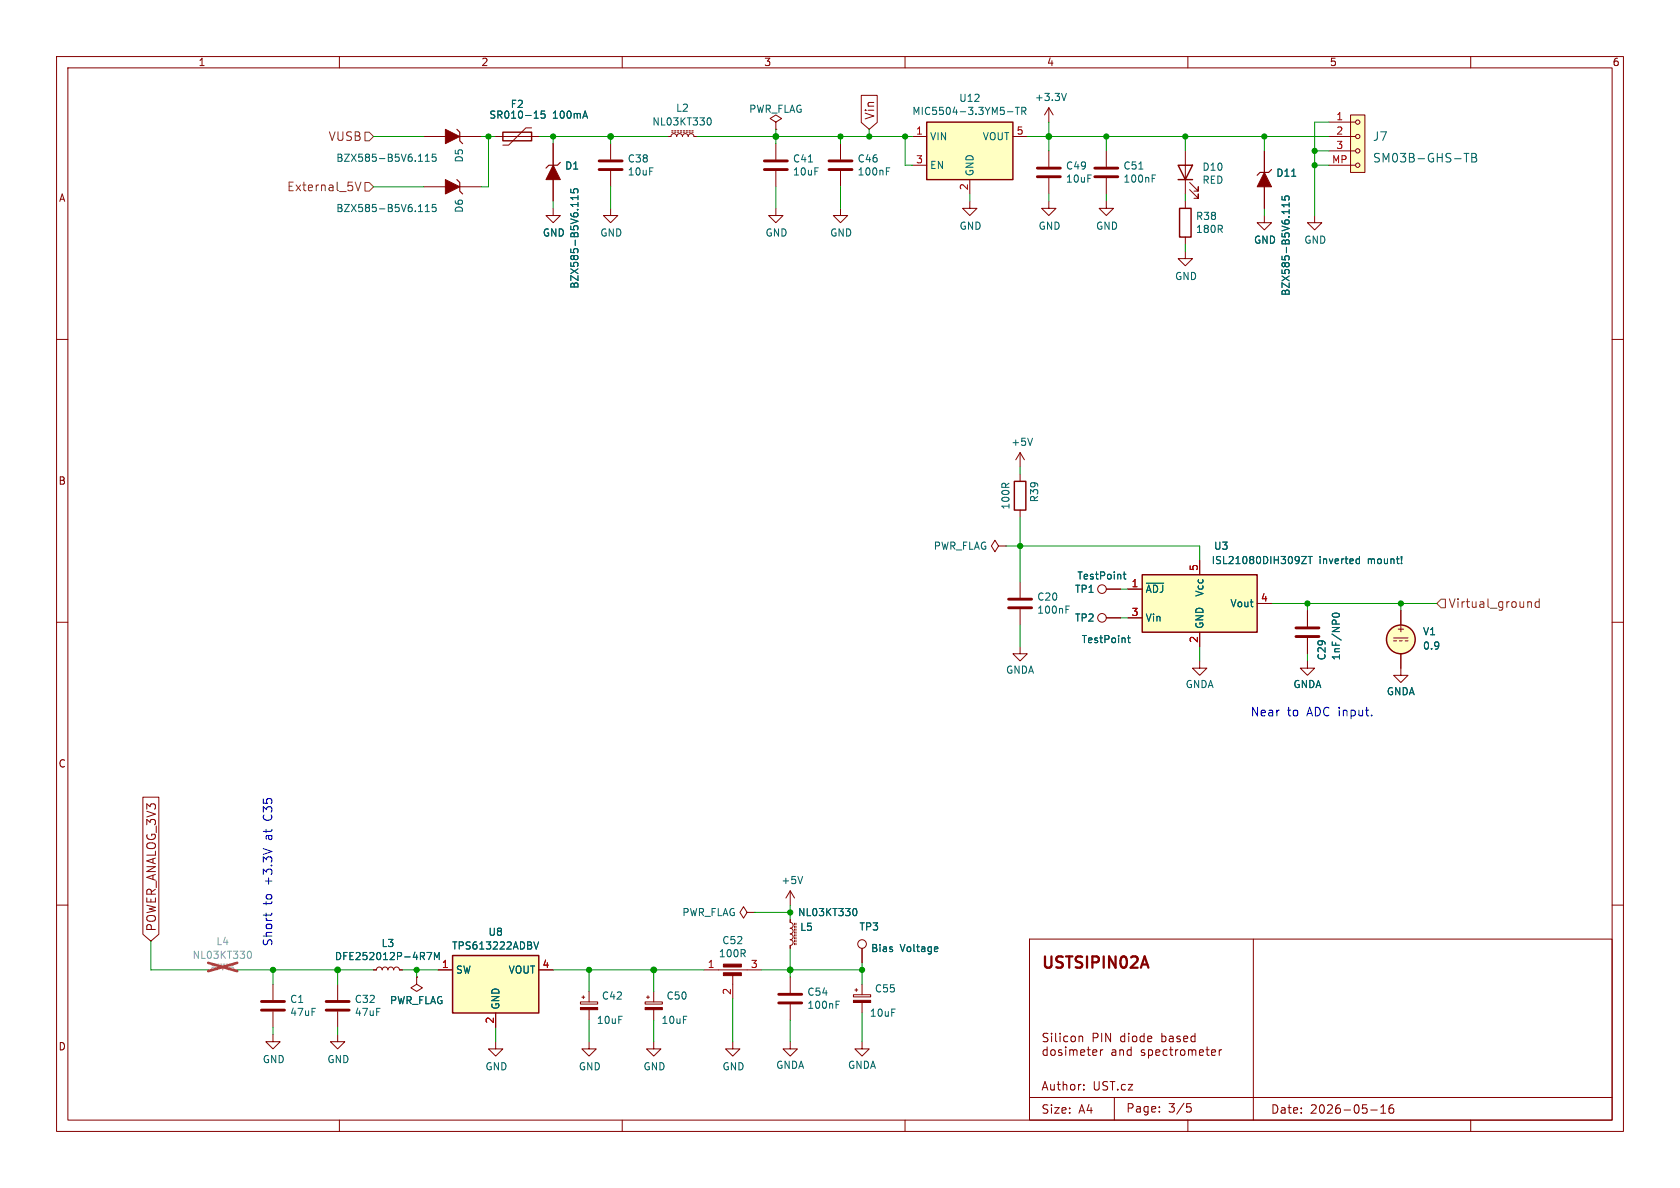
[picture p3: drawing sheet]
<svg xmlns="http://www.w3.org/2000/svg" width="297mm" height="210mm" viewBox="0 0 297 210" stroke-linecap="round" stroke-linejoin="round" font-family="sans-serif">
<g fill="none" stroke="#840000" stroke-width=".18">
<path d="M10 10h277v190h-277zM12 12h273v186h-273zM60 10v2M110 10v2M160 10v2M210 10v2M260 10v2M209.5 35.6v1.2M223.5 38.1v1.3h1.3l-1.3 1.2-1.3-1.2h1.3M223.5 26.7v3.8M223.5 33v3.8M232.4 38.1v1.3h1.3l-1.3 1.2-1.3-1.2h1.3"/>
<path d="M209.5 44.5v1.2h1.3l-1.3 1.3-1.2-1.3h1.2M209.5 41.9v1.3M10 60h2M285 60h2M10 110h2M212.1 116.8v1.3h1.3l-1.3 1.3-1.3-1.3h1.3M231.1 116.8v1.3h1.3l-1.3 1.3-1.2-1.3h1.2M231.1 108v2.7M231.1 112.8v2.8M285 110h2M10 160h2M59.7 174v2.8"/>
<path d="M59.7 178.8v2.8M102.6 177.1h3.1v.4h-3.1zM102.9 176.3h.5M103.1 176v.5M104.1 175.3v1.8M104.1 178.5v1.8M182 166h103v32h-103zM221.6 166v32M285 160h2M60 198v2M110 198v2M160 198v2"/>
<path d="M182 194h103M184.4 186.3l.3 .3 .4-.1M185.1 185.1v1.5M185.3 182.7h-.6l-.3 .2 .1 .4 .5 .1M185.8 186.3l.2 .3 .4-.1 .1-.2M185.9 182.7v.1M185.9 183.2v1M186.6 182.7v1.2M187.4 182.7v.1M187.4 183.2v1M187.8 186.4l-.3 .2-.4-.1M188.4 185.6v1"/>
<path d="M188.8 183.2h-.5l-.3 .2M189.1 185.6v1M189.3 183.4l.3-.2h.4l.1 .2M189.8 185.8v.8M190.4 185.8v.8M190.8 183.3l.2-.1h.3l.1 1M190.8 183.2v1M191 186.1l.8-.2-.1-.3h-.4l-.3 .2 .1 .7h.6M191.6 192.6v.1M191.6 191.8v.1M192.2 185.6h.6M192.4 185.1v1.3l.4 .2"/>
<path d="M193.2 186.4l.2 .2 .4-.1M193.8 183.4l.3-.2-.1-.4-.2-.1h-.5v1.5M194.5 185.6v1M194.8 182.7v1.5M196.3 182.7v1.5l-.8-1.5v1.5M196.5 186.4l.3 .2 .5-.1M196.8 185.6h.2l.3 .2v.8M197 194v4M197.3 185.9l-.5 .1M198 185.6v1M198.6 185.8v.8M198.8 183.2h-.4l-.3 .2"/>
<path d="M198.8 182.7v1.5M199.3 186.3l.2 .3 .5-.1M199.5 182.7v.1M199.5 183.2v1M200 185.1v1.5M200.2 183.4l.3-.2h.3l.2 .2M202.3 183.2h-.5l-.3 .2M202.3 182.7v1.5M202.4 186.4l-.2 .2-.4-.1M203 185.6v1.5M203.6 183.5l-.2-.3h-.4l-.1 .7M203.8 186.3l-.3 .3-.5-.1"/>
<path d="M204.3 186.1l.7-.2v-.3h-.5l-.2 .2 .1 .7h.6M205 196.5v.1M205 195.7v.1M205.4 183.2h.4l.3 .2v.5l-.1 .2h-.6M205.4 182.7v1.5M206.3 185.6h-.4l-.3 .3v.4l.2 .2h.5M206.8 185.6h.5M206.8 183.2h.5l.1 1M207 185.1v1.3l.3 .2M207.4 183.5l-.5 .1a.29 .29 0 0 0-.2 .3 .29 .29 0 0 0 .2 .3l.5-.1M207.8 185.6v1M208.3 185.6h-.3l-.2 .3"/>
<path d="M208.6 183.2h-.3l-.3 .2 .1 .2 .5 .1v.4h-.6M208.8 185.6h.4l.3 .3v.4l-.3 .3-.4-.1-.1-.2v-.4zM209.3 183.7l.7-.2-.1-.3h-.4l-.2 .2v.7h.6M209.8 195.1h.7M210 195.7h.3l.3 .3-.1 .5-.5 .1M210 198v2M210.1 185.7l.4-.1 .3 .2M210.1 185.6v1M210.8 185.8l.2-.2h.3l.1 1M210.8 185.8v.8M211.3 183.2h-.5l-.3 .2v.5l.2 .2h.6M211.3 182.7v1.5"/>
<path d="M212 186.1l.8-.2-.1-.3h-.4l-.3 .2 .1 .7h.6M213.2 185.6h.6M213.4 185.1v1.3l.4 .2M214.2 186.1l.7-.2-.1-.3h-.4l-.2 .2 .1 .7h.5M215.5 185.6v1M216 185.6h-.3l-.2 .3M242.3 196.2h1.2M244.1 196.8h.9M244.1 195.7l.4-.4v1.5M246.3 195.3a.59 .59 0 0 0-.8 .6v.6l.2 .2 .4 .1 .2-.1 .1-.5-.1-.3h-.5l-.3 .3M260 198v2"/>
</g>
<path d="M202.4 169.1l.6 2" fill="none" stroke="#840000" stroke-width=".4"/>
<path d="M229.1 111h4.1M229.1 112.5h4.1M57.7 177h4M57.7 178.6h4" fill="none" stroke="#840000" stroke-width=".51"/>
<path d="M226.6 34.7v.6l.6 .1-.1-.2 .1-.4 .2-.2 .4 .1 .1 .2-.1 .5M227.9 35.9v.7M227.9 37.1v.7M227.9 36.2h-1.3l.4 .4M228.4 31.2h.7M235.6 108.6a.75 .75 0 0 1 1.2 .2 .72 .72 0 0 1-1.3-.1z" fill="none" stroke="#006464" stroke-width=".18"/>
<path d="M224.8 30l-.5 .5h-1.5l-.6 .5" fill="none" stroke="#840000" stroke-width=".2"/>
<g fill="#840000" stroke="#840000" stroke-width=".18">
<path d="M223.5 30.5l1.3 2.5h-2.6z"/>
<path d="M102.6 178.1h3.1v.4h-3.1z"/>
</g>
<path d="M208.5 36.8h2.1v5.1h-2.1z" fill="none" stroke="#840000" stroke-width=".25"/>
<path d="M201.9 101.6h20.3v10.2h-20.3z" fill="#ffffc2"/>
<path d="M208.3 29.2h2.5l-1.3 2.6zM208.3 31.8h2.5M201.9 101.6h20.3v10.2h-20.3z" fill="none" stroke="#840000" stroke-width=".25"/>
<g fill="none" stroke="#840000" stroke-width=".18">
<path d="M185.4 19.1l-.7 1.2M185.4 19.1l.8 1.2M185.4 19.1v2.5M137.2 36.8v1.3h1.2l-1.2 1.3-1.3-1.3h1.3M137.2 25.4v2.8M137.2 30.2v2.8M148.6 36.8v1.3h1.3l-1.3 1.3-1.3-1.3h1.3M148.6 25.4v2.8M148.6 30.2v2.8M185.4 35.6v1.2h1.3l-1.3 1.3-1.3-1.3h1.3M209.5 26.7v7.6M210.3 33.5l1.5 1.6v-.8v.8h-.7"/>
<path d="M210.3 32.3l1.5 1.5v-.8v.8h-.7M212.1 99.1v2.5M180.3 114.3v1.3h1.3l-1.3 1.2-1.2-1.2h1.2M180.3 102.9v2.8M180.3 107.7v2.8M195.6 104.1h2.5M195.6 109.2h2.5M199.4 104.1h2.5M199.4 109.2h2.5M212.1 111.8v2.5M222.2 106.7h2.6M124.5 171.5h10.1"/>
<path d="M129.5 172.2v4.3M132.1 161.3l-.7-1-.6 1 .6 1 .7-1h1.2M133.3 161.3h.1M104.1 184.2v1.2h1.3l-1.3 1.3-1.2-1.3h1.2"/>
<circle cx="194.8" cy="104.1" r=".76"/>
<circle cx="194.8" cy="109.2" r=".76"/>
</g>
<g fill="none" stroke="#006464" stroke-width=".18">
<path d="M188.5 16.5l-.4 1.3M142.9 28.6h.7M156.7 30.3h.4M156.7 29.7h.6M230.1 98.4h.9l-.9 1.2h.9M231.3 98.4h.7M231.6 98.4v1.2M240 98.8l.3 .1M240.3 99.6h-.3M240.3 98.4v1.2M247.8 99.5v.1M247.8 98.4v.8"/>
<path d="M188.5 107.7h.4M188.5 107.1h.6M198.6 101.5h.5M198.7 101.1v1.1l.4 .2M199.3 112.8h.5M199.5 112.3v1.1l.3 .2M202.7 103.1h3"/>
</g>
<g fill="#840000" stroke="#840000" stroke-width=".18">
<path d="M127.9 172h3.2v.5h-3.2z"/>
<path d="M127.9 170.4h3.2v.5h-3.2z"/>
</g>
<g fill="none" stroke="#9c9b98" stroke-width=".18">
<path d="M36.8 171.5h.5l.2-.4 .3-.2 .4 .2 .2 .4 .1-.4 .4-.2 .3 .2 .2 .4 .1-.4 .4-.2 .3 .2 .2 .4 .1-.4 .4-.2 .4 .2 .1 .4h.5M37.5 170.7h.2M37.5 170.4h.2M38 170.7h.2M38 170.4h.2M38.5 170.7h.2M38.5 170.4h.2M39 170.7h.2M39 170.4h.2M39.5 170.7h.3M39.5 170.4h.3M40 170.7h.3"/>
<path d="M40 170.4h.3M40.5 170.7h.3M40.5 170.4h.3M41 170.7h.3M41 170.4h.3"/>
</g>
<path d="M43.9 168.2h.1a.68 .68 0 0 1 .5 .6 .68 .68 0 0 1-.5 .6h-.1" fill="none" stroke="#939391" stroke-width=".18"/>
<path d="M36.8 170.2l5.1 1.5M41.9 170.2l-5.1 1.5" fill="none" stroke="#e12e31" stroke-width=".46"/>
<path d="M135.1 28.4h4.1M135.1 30h4.1M146.6 28.4h4M146.6 30h4M178.3 105.9h4.1M178.3 107.4h4.1" fill="none" stroke="#840000" stroke-width=".51"/>
<path d="M238.8 20.3h2.5v10.2h-2.5z" fill="#ffffc2"/>
<g fill="none" stroke="#840000" stroke-width=".18">
<path d="M171.4 35.6v1.2h1.3l-1.3 1.3-1.2-1.3h1.2M234.9 21.6h4.7M234.9 24.1h4.7M234.9 26.7h4.7M234.9 29.2h4.7M238.8 20.3h2.5v10.2h-2.5z"/>
<circle cx="240" cy="24.1" r=".38"/>
<circle cx="240" cy="29.2" r=".38"/>
<circle cx="240" cy="21.6" r=".38"/>
<circle cx="240" cy="26.7" r=".38"/>
</g>
<path d="M258.8 27.1h.9M259.2 27.1v1.5M260.2 27.1h.5l.2 .2 .1 .2-.3 .3a.41 .41 0 0 1 .4 .4 .41 .41 0 0 1-.3 .4h-.6zM260.2 27.8h.5" fill="none" stroke="#006464" stroke-width=".18"/>
<path d="M163.8 21.6h15.3v10.2h-15.3z" fill="#ffffc2"/>
<g fill="none" stroke="#840000" stroke-width=".25">
<path d="M88.9 23.4h5.1v1.5h-5.1zM163.8 21.6h15.3v10.2h-15.3zM179.3 85.1h2.1v5.1h-2.1z"/>
<circle cx="247.6" cy="113" r="2.54"/>
</g>
<g fill="none" stroke="#840000" stroke-width=".18">
<path d="M87.6 24.1h7.6M94 22.6h-1l-3.1 3.1h-1M107.9 25.4v2.8M107.9 30.2v2.8M118.1 24.1h.5l.2-.3 .3-.2 .4 .2 .1 .3 .2-.3 .3-.2 .4 .2 .1 .3 .2-.3 .4-.2 .3 .2 .2 .3 .1-.3 .4-.2 .3 .2 .2 .3h.5M118.7 23.4h.3M118.7 23.1h.3M119.3 23.4h.2M119.3 23.1h.2M119.8 23.4h.2M119.8 23.1h.2M120.3 23.4h.2"/>
<path d="M120.3 23.1h.2M120.8 23.4h.2M120.8 23.1h.2M121.3 23.4h.2M121.3 23.1h.2M121.8 23.4h.2M121.8 23.1h.2M122.3 23.4h.3M122.3 23.1h.3M137.2 21.6l1-.6-1-.7-1.1 .7 1.1 .6v1.3M137.2 22.9h.1M161.3 24.1h2.5"/>
<path d="M161.3 29.2h2.5M171.4 31.8v2.5M179.1 24.1h2.5M195.6 26.7v2.8M195.6 31.5v2.8M180.3 80l-.7 1.3M180.3 80l.8 1.3M180.3 80v2.6M180.3 83.8v1.3M180.3 90.2v1.2M246.4 112.8h2.5M246.4 113.3h.5"/>
<path d="M247.4 113.3h.5M247.6 115.6v3.8h1.3l-1.3 1.3-1.2-1.3h1.2M247.6 108v2.5M248.4 113.3h.5M48.3 174v2.8M48.3 178.8v2.8M139.7 172.7v2.8M139.7 177.5v2.8M150.9 175.8h3v.4h-3zM151.1 175h.5M151.4 174.8v.5M152.4 167.6v2.6"/>
<path d="M152.4 174v1.8M152.4 177.2v1.9M59.7 182.9v1.3h1.3l-1.3 1.2-1.3-1.2h1.3M87.6 184.2v1.2h1.3l-1.3 1.3-1.2-1.3h1.2M139.7 184.2v1.2h1.3l-1.3 1.3-1.3-1.3h1.3M152.4 184.2v1.2h1.3l-1.3 1.3-1.3-1.3h1.3"/>
<circle cx="152.4" cy="166.9" r=".76"/>
</g>
<g fill="none" stroke="#006464" stroke-width=".18">
<path d="M96.3 19.6h-.6l-.1 .6 .2-.1 .4 .1 .2 .2-.1 .4-.2 .1-.5-.1M178.1 19.8h1M179.5 19h.7M179.9 19v1.2M180.6 19.6h.6l.2-.2-.1-.3-.7-.1v1.2M180.9 19.6l.5 .6M94.4 20.9h.8M125.2 20.9l.1-.1a.68 .68 0 0 1 .4 .7 .68 .68 0 0 1-.4 .6l-.1-.1M201.3 29.9h.8M203.7 31.5h.4M203.7 30.9h.6M182.5 77.5l-.4 1.2"/>
<path d="M147.8 177.6h.4M147.8 177h.6M165.6 167.4l.2 .3-.6 .1M165.7 168.2h-.1"/>
</g>
<circle cx="247.6" cy="113" r="2.54" fill="#ffffc2" stroke="#ffffc2" stroke-width=".18"/>
<path d="M150.9 176.8h3v.4h-3z" fill="#840000" stroke="#840000" stroke-width=".18"/>
<path d="M105.9 28.4h4.1M105.9 30h4.1M193.5 29.7h4.1M193.5 31.2h4.1M46.2 177h4.1M46.2 178.6h4.1M137.7 175.8h4M137.7 177.3h4" fill="none" stroke="#840000" stroke-width=".51"/>
<path d="M80 168.9h15.2v10.2h-15.2z" fill="#ffffc2"/>
<path d="M80 168.9h15.2v10.2h-15.2z" fill="none" stroke="#840000" stroke-width=".25"/>
<g fill="none" stroke="#840000" stroke-width=".18">
<path d="M152.3 16.9h2.8v4.7l-1.4 1.3-1.4-1.3zM74.9 24.1h3.8M74.9 33h3.8M81.3 24.1h3.8M81.3 33h3.8M87.6 24.1h1.3M94 24.1h1.2M97.8 36.8v1.3h1.3l-1.3 1.3-1.3-1.3h1.3M97.8 25.4v3.8M97.8 31.8v3.8M107.9 36.8v1.3h1.3l-1.3 1.3-1.2-1.3h1.2M185.4 26.7v2.8"/>
<path d="M185.4 31.5v2.8M195.6 35.6v1.2h1.2l-1.2 1.3-1.3-1.3h1.3M223.5 26.7v3.8M223.5 33v3.8M176.5 96.5l-.6-1-.6 1 .6 1 .6-1h1.3M177.8 96.5h.1M212.1 99.1v2.5M195.6 104.1h2.5M195.6 109.2h2.5M199.4 104.1h2.5M199.4 109.2h2.5M212.1 111.8v2.5"/>
<path d="M222.2 106.7h2.6M231.1 108v2.7M231.1 112.8v2.8M247.6 108v2.5M247.6 115.6v2.5M25.3 140.9h2.8v24.3l-1.4 1.2-1.4-1.2zM139.7 157.5l-.8 1.3M139.7 157.5l.8 1.3M139.7 157.5v2.5M66 171.5h.5l.2-.4 .4-.2 .3 .2 .2 .4 .1-.4 .4-.2 .3 .2 .2 .4 .1-.4 .4-.2 .3 .2 .2 .4 .1-.4 .4-.2 .4 .2 .1 .4h.5M73.7 172.7v1.3l1 .6-1 .7-1.1-.7 1.1-.6M73.7 172.7h.1"/>
<path d="M77.5 171.5h2.5M87.6 179.1v2.5M95.2 171.5h2.6M114 177.1h3.1v.4h-3.1zM114.3 176.3h.5M114.6 176v.5M115.6 175.3v1.8M115.6 178.5v1.8M139.7 162.6v.5l.4 .1 .1 .4-.1 .3-.4 .2 .4 .2 .1 .5-.2 .2-.3 .1M139.7 165.1l.4 .1 .1 .4-.1 .4-.4 .1 .4 .2 .1 .5-.2 .2-.3 .1M139.7 167.1v.5M140.5 163.2v.2"/>
<path d="M140.5 163.7v.3M140.5 164.2v.3M140.5 164.7v.3M140.5 165.2v.3M140.5 165.7v.3M140.5 166.2v.3M140.5 166.8v.2M140.7 163.2v.2M140.7 163.7v.3M140.7 164.2v.3M140.7 164.7v.3M140.7 165.2v.3"/>
<path d="M140.7 165.7v.3M140.7 166.2v.3M140.7 166.8v.2M152.4 167.6v2.6M48.3 182.9v1.3h1.2l-1.2 1.2-1.3-1.2h1.3M115.6 184.2v1.2h1.2l-1.2 1.3-1.3-1.3h1.3M129.5 184.2v1.2h1.3l-1.3 1.3-1.2-1.3h1.2"/>
</g>
<g fill="none" stroke="#006464" stroke-width=".18">
<path d="M96.3 19.6h-.6l-.1 .6 .2-.1 .4 .1 .2 .2-.1 .4-.2 .1-.5-.1M74 28.5h.7M74 37.4h.7M75.2 28.5h.7M75.2 27.6l.3-.4v1.3M75.2 36.5l.3-.4v1.3M75.2 37.4h.7M77.1 27.2h-.6l-.1 .7 .2-.2 .4 .1 .1 .2v.4l-.2 .1-.5-.1M77.1 36.1h-.6l-.1 .6 .2-.1 .4 .1 .1 .2v.4l-.2 .1-.5-.1M94.4 20.9h.8M100.9 33.4v.6l.6 .1-.1-.2 .1-.4 .1-.1h.5l.1 .2-.1 .5M102.2 34.6v.7"/>
<path d="M102.2 35.8v.7M102.2 34.9h-1.3l.4 .4M226.6 34.7v.6l.6 .1-.1-.2 .1-.4 .2-.2 .4 .1 .1 .2-.1 .5M227.9 35.9v.7M227.9 37.1v.7M227.9 36.2h-1.3l.4 .4M228.4 31.2h.7M230.1 98.4h.9l-.9 1.2h.9M231.3 98.4h.7M231.6 98.4v1.2M240 98.8l.3 .1M240.3 99.6h-.3"/>
<path d="M240.3 98.4v1.2M247.8 99.5v.1M247.8 98.4v.8M198.6 101.5h.5M198.7 101.1v1.1l.4 .2M199.3 112.8h.5M199.5 112.3v1.1l.3 .2M202.7 103.1h3M235.6 108.6a.75 .75 0 0 1 1.2 .2 .72 .72 0 0 1-1.3-.1zM141.9 154.9l-.4 1.3M75.5 168.4h.8l-.5 1.2M76.8 169.6v-1.2l.4 .9 .5-.9v1.2"/>
<path d="M94.4 166.5l.4 1.3 .4-1.3M150.9 160.7l.2-.1a.68 .68 0 0 1 .4 .6 .68 .68 0 0 1-.4 .7l-.2-.1M165.6 167.4l.2 .3-.6 .1M165.7 168.2h-.1"/>
</g>
<path d="M80.8 22.9l.5 .5v1.5l.5 .5M80.8 31.8l.5 .5v1.5l.5 .5M99.1 28.7l-.5 .5h-1.6l-.5 .5" fill="none" stroke="#840000" stroke-width=".2"/>
<g fill="#840000" stroke="#840000" stroke-width=".18">
<path d="M78.7 22.9l2.6 1.2-2.6 1.3z"/>
<path d="M78.7 31.8l2.6 1.2-2.6 1.3z"/>
<path d="M114 178.1h3.1v.4h-3.1z"/>
<path d="M97.8 29.2l1.3 2.6h-2.6z"/>
</g>
<path d="M183.4 29.7h4.1M183.4 31.2h4.1" fill="none" stroke="#840000" stroke-width=".51"/>
<path d="M62.8 32.2l.5 1.5 .5-1.5M64.5 23.4h.8l.7 .7-.7 .8h-.8zM64.5 32.3h.8l.7 .7-.7 .8h-.8zM254.8 105.9h.7v1.5h-.7l-.8-.7zM270.3 106.4h.2l.2 .2v.8M272.1 106.4h-.4l-.3 .3v.4l.1 .2h.6M272.1 105.9v1.5" fill="none" stroke="#725600" stroke-width=".18"/>
<g fill="none" stroke="#009600" stroke-width=".18">
<path d="M66 24.1h8.9M66 33h8.9M85.1 24.1h2.5M86.4 24.1v8.9h-1.3M95.2 24.1h22.9M97.8 24.1v1.3M97.8 35.6v1.2M107.9 24.1v1.3M107.9 33v3.8M123.2 24.1h38.1M137.2 22.9v2.5M137.2 33v3.8"/>
<path d="M148.6 24.1v1.3M148.6 33v3.8M153.7 22.9v1.2M160 24.1v5.1h1.3M171.4 34.3v1.3M181.6 24.1h53.3M185.4 21.6v5.1M185.4 34.3v1.3M195.6 24.1v2.6M195.6 34.3v1.3M209.5 24.1v2.6M209.5 34.3v1.3"/>
<path d="M223.5 24.1v2.6M223.5 36.8v1.3M232.4 29.2h2.5M232.4 26.7h2.5M234.9 21.6h-2.5v16.5M209.5 43.2v1.3M177.8 96.5h34.3v2.6M180.3 82.6v1.2M180.3 91.4v11.5M180.3 110.5v3.8M198.1 109.2h1.3M198.1 104.1h1.3"/>
<path d="M212.1 114.3v2.5M224.8 106.7h29.2M231.1 106.7v1.3M231.1 115.6v1.2M247.6 106.7v1.3M26.7 166.4v5.1h10.1M41.9 171.5h24.1M48.3 171.5v2.5M59.7 171.5v2.5M71.1 171.5h6.4M73.7 171.5v1.2M97.8 171.5h26.7"/>
<path d="M104.1 171.5v3.8M115.6 171.5v3.8M129.5 176.5v7.7M133.3 161.3h6.4M134.6 171.5h17.8M139.7 160v2.6M139.7 167.6v5.1M152.4 170.2v3.8M152.4 179.1v5.1M48.3 181.6v1.3M59.7 181.6v1.3M87.6 181.6v2.6"/>
<path d="M104.1 180.3v3.9M115.6 180.3v3.9M139.7 180.3v3.9"/>
</g>
<path d="M242.5 126.4v.2M46.5 150l1.6 .5M47 161.4v.6M48.1 161.4l-.1 .3" fill="none" stroke="#0000c2" stroke-width=".18"/>
<g fill="#009600" stroke="#009600" stroke-width=".18">
<circle cx="139.7" cy="161.3" r=".46"/>
<circle cx="180.3" cy="96.5" r=".46"/>
<circle cx="108" cy="24.1" r=".51"/>
<circle cx="137.2" cy="24.1" r=".51"/>
<circle cx="86.4" cy="24.1" r=".46"/>
<circle cx="97.8" cy="24.1" r=".46"/>
<circle cx="232.4" cy="29.2" r=".46"/>
<circle cx="232.4" cy="26.7" r=".46"/>
<circle cx="247.6" cy="106.7" r=".46"/>
<circle cx="231.1" cy="106.7" r=".46"/>
<circle cx="59.7" cy="171.5" r=".51"/>
<circle cx="48.3" cy="171.5" r=".46"/>
<circle cx="73.7" cy="171.5" r=".46"/>
<circle cx="148.6" cy="24.1" r=".46"/>
<circle cx="153.7" cy="24.1" r=".46"/>
<circle cx="209.5" cy="24.1" r=".46"/>
<circle cx="185.4" cy="24.1" r=".51"/>
<circle cx="195.6" cy="24.1" r=".46"/>
<circle cx="223.5" cy="24.1" r=".46"/>
<circle cx="160" cy="24.1" r=".46"/>
<circle cx="104.1" cy="171.5" r=".46"/>
<circle cx="115.6" cy="171.5" r=".51"/>
<circle cx="152.4" cy="171.5" r=".46"/>
<circle cx="139.7" cy="171.5" r=".51"/>
</g>
<text font-size="2.8" fill="#840000" x="184" y="171.8">USTSIPIN02A</text>
<g font-size="2.1" fill="#840000">
<text x="154.8" y="21.3" transform="rotate(-90 154.8 21.3)">Vin</text>
<text x="27.8" y="164.8" transform="rotate(-90 27.8 164.8)">POWER_ANALOG_3V3</text>
<text x="184" y="185.7">Silicon</text>
<text x="193" y="185.7">PIN</text>
<text x="198" y="185.7">diode</text>
<text x="184" y="193">Author:</text>
<text x="184" y="197.1">Size:</text>
<text x="190.7" y="197.1">A4</text>
<text x="193.2" y="193">UST.cz</text>
<text x="199" y="196.9">Page:</text>
<text x="206.5" y="196.9">3/5</text>
<text x="224.6" y="197.1">Date:</text>
<text x="231.6" y="197.1">2026-05-16</text>
</g>
<g font-size="2.1" fill="#725600">
<text x="58" y="25.1">VUSB</text>
<text x="50.7" y="34">External_5V</text>
<text x="256" y="107.7">Virtual_ground</text>
</g>
<g font-size="2.1" fill="#006464">
<text x="242.6" y="25.1">J7</text>
<text x="242.6" y="28.9">SM03B-GHS-TB</text>
</g>
<g font-size="2.1" fill="#0000c2">
<text x="221" y="126.8">Near</text>
<text x="227.5" y="126.8">to</text>
<text x="231.1" y="126.8">ADC input.</text>
<text x="48.3" y="148.4" transform="rotate(-90 48.3 148.4)">at</text>
<text x="48.3" y="144.8" transform="rotate(-90 48.3 144.8)">C35</text>
<text x="48.3" y="160.1" transform="rotate(-90 48.3 160.1)">to</text>
<text x="48.3" y="156.5" transform="rotate(-90 48.3 156.5)">+3.3V</text>
<text x="48.3" y="167.4" transform="rotate(-90 48.3 167.4)">Short</text>
</g>
<g font-size="1.8" fill="#840000">
<text x="35" y="11.9">1</text>
<text x="85" y="11.9">2</text>
<text x="135" y="11.9">3</text>
<text x="185" y="11.9">4</text>
<text x="235" y="11.9">5</text>
<text x="285" y="11.9">6</text>
<text x="10.3" y="35.9">A</text>
<text x="10.3" y="85.9">B</text>
<text x="246.8" y="112">+</text>
<text x="10.3" y="135.9">C</text>
<text x="10.3" y="185.9">D</text>
</g>
<g font-size="1.8" fill="#006464">
<text x="86.4" y="21.2">SR010-15</text>
<text x="90.2" y="19.3">F2</text>
<text x="97.7" y="21.2">100mA</text>
<text x="115.2" y="22.4">NL03KT330</text>
<text x="119.4" y="20">L2</text>
<text x="132.3" y="20.1">PWR_FLAG</text>
<text x="161.2" y="20.5">MIC5504-3.3YM5-TR</text>
<text x="169.5" y="18.2">U12</text>
<text x="182.9" y="18.1">+3.3V</text>
<text x="59.4" y="28.8">BZX585-B5V6.115</text>
<text x="82" y="28.8" transform="rotate(-90 82 28.8)">D5</text>
<text x="110.9" y="28.9">C38</text>
<text x="140.1" y="28.9">C41</text>
<text x="151.5" y="28.9">C46</text>
<text x="164.3" y="25">VIN</text>
<text x="173.6" y="25">VOUT</text>
<text x="99.8" y="30.2">D1</text>
<text x="110.9" y="31.2">10uF</text>
<text x="140.1" y="31.2">10uF</text>
<text x="151.5" y="31.2">100nF</text>
<text x="164.3" y="30.1">EN</text>
<text x="172.3" y="31.2" transform="rotate(-90 172.3 31.2)">GND</text>
<text x="188.4" y="30.2">C49</text>
<text x="188.4" y="32.5">10uF</text>
<text x="198.5" y="32.5">100nF</text>
<text x="198.5" y="30.2">C51</text>
<text x="212.5" y="32.7">RED</text>
<text x="212.5" y="30.4">D10</text>
<text x="225.5" y="31.4">D11</text>
<text x="59.4" y="37.7">BZX585-B5V6.115</text>
<text x="82" y="37.7" transform="rotate(-90 82 37.7)">D6</text>
<text x="169.5" y="40.8">GND</text>
<text x="183.5" y="40.8">GND</text>
<text x="193.7" y="40.8">GND</text>
<text x="211.3" y="41.4">180R</text>
<text x="211.3" y="39.1">R38</text>
<text x="95.9" y="42">GND</text>
<text x="106" y="42">GND</text>
<text x="135.2" y="42">GND</text>
<text x="146.7" y="42">GND</text>
<text x="221.6" y="43.3">GND</text>
<text x="230.5" y="43.3">GND</text>
<text x="102.5" y="51.1" transform="rotate(-90 102.5 51.1)">BZX585-B5V6.115</text>
<text x="207.6" y="49.7">GND</text>
<text x="228.2" y="52.4" transform="rotate(-90 228.2 52.4)">BZX585-B5V6.115</text>
<text x="178.7" y="79">+5V</text>
<text x="183.7" y="88.9" transform="rotate(-90 183.7 88.9)">R39</text>
<text x="178.7" y="90.2" transform="rotate(-90 178.7 90.2)">100R</text>
<text x="165" y="97.4">PWR_FLAG</text>
<text x="214.1" y="99.9">ISL21080DIH309ZT</text>
<text x="214.5" y="97.4">U3</text>
<text x="233.2" y="99.9">inverted</text>
<text x="241.9" y="99.9">mount!</text>
<text x="183.3" y="106.4">C20</text>
<text x="189.9" y="105">TP1</text>
<text x="190.4" y="102.6">TestPoint</text>
<text x="202.4" y="105">~{ADJ}</text>
<text x="213" y="105.6" transform="rotate(-90 213 105.6)">Vcc</text>
<text x="217.4" y="107.5">Vout</text>
<text x="183.3" y="108.7">100nF</text>
<text x="189.9" y="110.1">TP2</text>
<text x="191.1" y="113.9">TestPoint</text>
<text x="202.4" y="110.1">Vin</text>
<text x="213" y="111.3" transform="rotate(-90 213 111.3)">GND</text>
<text x="251.5" y="112.5">V1</text>
<text x="177.8" y="119.3">GNDA</text>
<text x="234.5" y="116.8" transform="rotate(-90 234.5 116.8)">C29</text>
<text x="237.1" y="116.8" transform="rotate(-90 237.1 116.8)">1nF/NP0</text>
<text x="251.5" y="115">0.9</text>
<text x="209.5" y="121.8">GNDA</text>
<text x="228.6" y="121.8">GNDA</text>
<text x="245.1" y="123.1">GNDA</text>
<text x="138" y="156.5">+5V</text>
<text x="67.4" y="167.6">L3</text>
<text x="86.3" y="165.6">U8</text>
<text x="120.5" y="162.2">PWR_FLAG</text>
<text x="127.6" y="167.1">C52</text>
<text x="141" y="162.2">NL03KT330</text>
<text x="141.4" y="164.8">L5</text>
<text x="151.8" y="164.7">TP3</text>
<text x="59.1" y="169.9">DFE252012P-4R7M</text>
<text x="79.8" y="168.1">TPS613222ADBV</text>
<text x="80.5" y="172.3">SW</text>
<text x="89.8" y="172.3">VOUT</text>
<text x="127" y="169.4">100R</text>
<text x="153.9" y="168.5">Bias</text>
<text x="159.1" y="168.5">Voltage</text>
<text x="51.2" y="177.5">C1</text>
<text x="51.2" y="179.8">47uF</text>
<text x="62.6" y="177.5">C32</text>
<text x="62.6" y="179.8">47uF</text>
<text x="68.8" y="177.7">PWR_FLAG</text>
<text x="88.5" y="178.6" transform="rotate(-90 88.5 178.6)">GND</text>
<text x="106.3" y="176.9">C42</text>
<text x="117.7" y="176.9">C50</text>
<text x="142.6" y="178.5">100nF</text>
<text x="142.6" y="176.2">C54</text>
<text x="153.7" y="179.9">10uF</text>
<text x="154.6" y="175.6">C55</text>
<text x="105.4" y="181.2">10uF</text>
<text x="116.8" y="181.2">10uF</text>
<text x="46.4" y="188.1">GND</text>
<text x="57.8" y="188.1">GND</text>
<text x="85.7" y="189.4">GND</text>
<text x="102.2" y="189.4">GND</text>
<text x="113.7" y="189.4">GND</text>
<text x="127.6" y="189.4">GND</text>
<text x="137.1" y="189.1">GNDA</text>
<text x="149.8" y="189.1">GNDA</text>
</g>
<g font-size="1.8" fill="#a90000">
<text x="161.9" y="23.9">1</text>
<text x="179.6" y="23.9">5</text>
<text x="236.1" y="21.3">1</text>
<text x="236.1" y="23.9">2</text>
<text x="161.9" y="29">3</text>
<text x="235.4" y="29">MP</text>
<text x="236.1" y="26.4">3</text>
<text x="171.2" y="33.7" transform="rotate(-90 171.2 33.7)">2</text>
<text x="211.8" y="101" transform="rotate(-90 211.8 101)">5</text>
<text x="200" y="103.9">1</text>
<text x="222.8" y="106.4">4</text>
<text x="200" y="109">3</text>
<text x="211.8" y="113.7" transform="rotate(-90 211.8 113.7)">2</text>
<text x="78" y="171.2">1</text>
<text x="95.8" y="171.2">4</text>
<text x="125" y="171.2">1</text>
<text x="132.6" y="171.2">3</text>
<text x="129.3" y="176" transform="rotate(-90 129.3 176)">2</text>
<text x="87.4" y="181" transform="rotate(-90 87.4 181)">2</text>
</g>
<g font-size="1.8" fill="#939391">
<text x="38.1" y="167.3">L4</text>
<text x="33.9" y="169.7">NL03KT330</text>
</g>
</svg>
